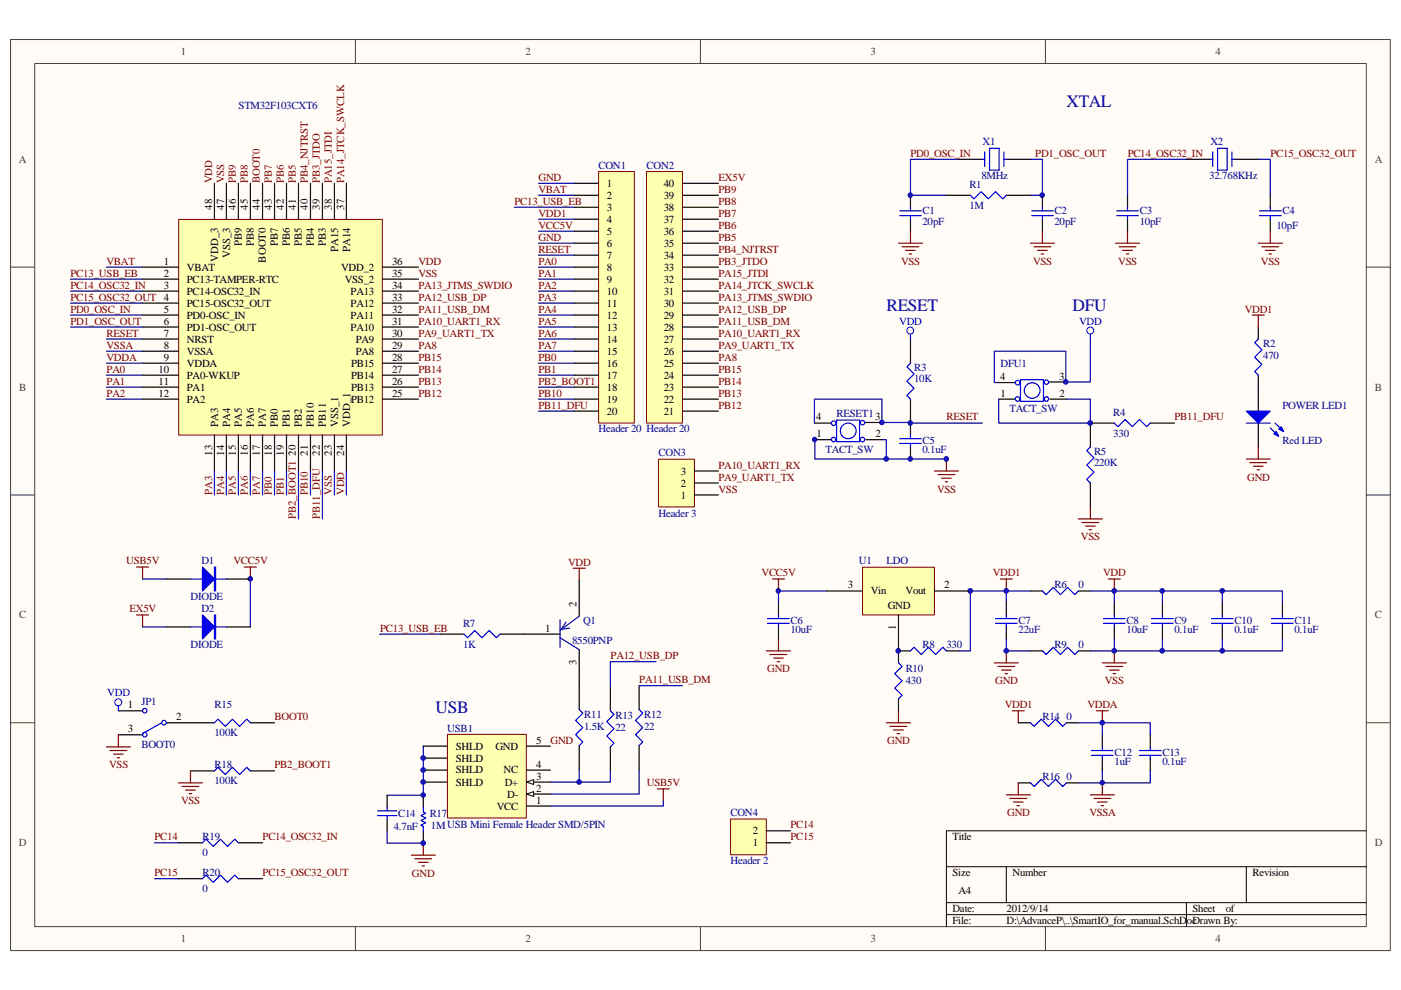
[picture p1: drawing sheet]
<svg xmlns="http://www.w3.org/2000/svg" width="297mm" height="210mm" viewBox="0 0 297 210" stroke-linecap="round" stroke-linejoin="round" font-family="sans-serif">
<path d="M2.3 8.4h292.5v193.1h-292.5z" fill="#fffcf8"/>
<path d="M2.2 8.4h292.6v193.1h-292.6z" fill="none" stroke="#404040" stroke-width=".21"/>
<path d="M7.4 13.5h282.3v183h-282.3z" fill="#fffcf8"/>
<g fill="none" stroke="#404040" stroke-width=".21">
<path d="M7.4 13.5h282.3v183h-282.3zM75.3 8.3v5.1M148.5 8.3v5.1M221.7 8.3v5.1M2.2 56.6h5.1M289.7 56.6h5.1M2.2 104.9h5.1M289.7 104.9h5.1M2.2 153.2h5.1M289.7 153.2h5.1M75.3 196.5v5.1M148.5 196.5v5.1"/>
<path d="M221.7 196.5v5.1"/>
</g>
<path d="M289.7 176.1h-89v20.4M200.7 183.8h89M200.7 191.4h89M200.7 193.9h89M213.4 183.8v7.6M251.5 191.4v5.1M264.2 183.8v7.6" fill="none" stroke="#000" stroke-width=".21"/>
<path d="M37.9 46.6h43.2v45.6h-43.2z" fill="#ffffb0"/>
<path d="M37.9 46.5h43.2v45.7h-43.2z" fill="none" stroke="#800000" stroke-width=".21"/>
<g fill="none" stroke="#000" stroke-width=".25">
<path d="M45.5 38.9v7.6M48 38.9v7.6M50.5 38.9v7.6M53.1 38.9v7.6M55.7 38.9v7.6M58.2 38.9v7.6M60.7 38.9v7.6M63.3 38.9v7.6M65.8 38.9v7.6M68.4 38.9v7.6M70.9 38.9v7.6M73.4 38.9v7.6"/>
<path d="M30.2 56.6h7.6M30.2 59.2h7.6M81.1 56.6h7.6M81.1 59.2h7.6M30.2 61.7h7.6M30.2 64.3h7.6M30.2 66.8h7.6M30.2 69.3h7.6M30.2 71.9h7.6M30.2 74.5h7.6M30.2 77h7.6M30.2 79.5h7.6"/>
<path d="M81.1 61.7h7.6M81.1 64.3h7.6M81.1 66.8h7.6M81.1 69.3h7.6M81.1 71.9h7.6M81.1 74.5h7.6M81.1 77h7.6M81.1 79.5h7.6M30.2 82.1h7.6M30.2 84.6h7.6M45.5 92.2v7.7M48 92.2v7.7"/>
<path d="M50.5 92.2v7.7M53.1 92.2v7.7M55.7 92.2v7.7M58.2 92.2v7.7M60.7 92.2v7.7M63.3 92.2v7.7M65.8 92.2v7.7M68.4 92.2v7.7M70.9 92.2v7.7M73.4 92.2v7.7M81.1 82.1h7.6M81.1 84.6h7.6"/>
</g>
<path d="M94.9 155.7h16.7v17.7h-16.7z" fill="#ffffb0"/>
<path d="M94.9 155.7h16.7v17.7h-16.7z" fill="none" stroke="#800000" stroke-width=".21"/>
<path d="M111.6 170.9h5.1M111.6 168.4h5.1" fill="none" stroke="#000" stroke-width=".25"/>
<path d="M111.6 168.4l1.6-.5v1z" fill="#fffcf8"/>
<path d="M111.6 168.4l1.6-.5v1z" fill="none" stroke="#000" stroke-width=".21"/>
<path d="M111.6 165.8h5.1" fill="none" stroke="#000" stroke-width=".25"/>
<path d="M111.6 165.8l1.6-.5v1z" fill="#fffcf8"/>
<path d="M111.6 165.8l1.6-.5v1z" fill="none" stroke="#000" stroke-width=".21"/>
<g fill="none" stroke="#000" stroke-width=".25">
<path d="M266.8 82.1v5.1M266.8 89.7v5.1M93.3 134.5h5.1M106 134.5h12.7M122.8 123v7.6M122.8 137.8v12.7M89.7 158.2h5.1M111.6 158.2h5.1M122.8 158.1v5.1M129.4 145.6v5.1M129.4 158.4v5M135.5 145.4v5.1"/>
<path d="M135.5 158.1v5.1M82.1 168.6v2.6M82.1 173.7v2.5M89.7 163.3h5.1M89.7 160.7h5.1M89.7 165.8h5.1M89.7 168.6v2.6M89.7 176.2v2.6M111.6 163.3h5.1"/>
</g>
<g fill="none" stroke="#800000" stroke-width=".25">
<path d="M51.8 120.2h2.6M53.1 120.2v2.6M121.5 120.5h2.6M122.8 120.5v2.5M212.1 122.8h2.5M213.4 122.8v2.5M89.7 178.8v2.5M139.4 167.3h2.5M140.6 167.3v2.5M87.2 181.3h5.1M88 182.1h3.5M88.7 182.8h2.1"/>
<path d="M89.5 183.6h.5"/>
</g>
<path d="M98.4 134.5l.7 .7 1.6-1.5 1.5 1.5 1.5-1.5 1.5 1.5 .8-.7M122.8 150.5l.8 .7-1.6 1.5 1.6 1.6-1.6 1.5 1.6 1.5-.8 .8M129.4 150.7l.8 .8-1.6 1.5 1.6 1.5-1.6 1.5 1.6 1.6-.8 .8M135.5 150.5l.8 .7-1.6 1.5 1.6 1.6-1.6 1.5 1.6 1.5-.8 .8M80 171.9h4.2M80 172.9h4.2M82.1 171.2v.7M82.1 172.9v.8M89.7 171.2v1l.6 .2-1.1 .5 1.1 .5-1.1 .5 1.1 .6-1.1 .5 .5 .2v1" fill="none" stroke="#00f" stroke-width=".25"/>
<path d="M93.3 134.5h-12.7M213.4 125.3v2.5M89.7 158.2v10.4h-7.6M135.5 145.4h9.2M139.1 140.3h-9.7v5.3M82.1 176.2v2.6h7.6M116.7 165.8h6.1M122.8 163.2v2.6h6.6v-2.4M135.5 163.2v5.2h-18.8M140.6 169.8v1.1h-23.9" fill="none" stroke="#000080" stroke-width=".25"/>
<path d="M118.7 131.4v5.8M118.7 135.2l4.1 2.6M120 131.9l-1 1.5 1.8-.2M122.8 130.6l-4.1 3.1" fill="none" stroke="#0c0087" stroke-width=".25"/>
<path d="M264.2 87.2h5.1l-2.5 2.5z" fill="#00f"/>
<path d="M264.2 87.2h5.1l-2.5 2.5zM269.3 90.7l1.8 1.8M270.3 89.7l1.9 1.8" fill="none" stroke="#00f" stroke-width=".25"/>
<path d="M270.6 91.5l.5 1-1-.5z" fill="#00f"/>
<path d="M270.6 91.5l.5 1-1-.5z" fill="none" stroke="#00f" stroke-width=".25"/>
<path d="M271.1 91l.5-.5 .6 1z" fill="#00f"/>
<g fill="none" stroke="#00f" stroke-width=".25">
<path d="M266.8 71.9l-.8 .7 1.5 1.6-1.5 1.5 1.5 1.6-1.5 1.5 .8 .7M264.2 89.7h5.1M271.1 91l.5-.5 .6 1zM211.1 131.1h4.5M211.1 132.2h4.5M213.4 130.4v.7M213.4 132.2v.7M221 125.3l.8 .8 1.5-1.6 1.5 1.6 1.6-1.6 1.5 1.6 .7-.8M221 138l.8 .8 1.5-1.6 1.5 1.6 1.6-1.6 1.5 1.6 .7-.8M234 131.1h4.5M234 132.2h4.5M236.3 130.4v.7"/>
<path d="M236.3 132.2v.7M244.1 131.1h4.6M244.1 132.2h4.6M246.5 130.4v.7M246.5 132.2v.7"/>
</g>
<path d="M266.8 69.3v2.6M266.8 79.5v2.6M213.4 127.8v2.6M213.4 132.9v2.6M218.5 125.3h2.5M218.5 138h2.5M228.6 125.3h2.6M228.6 138h2.6M236.3 127.8v2.6M236.3 132.9v2.6M246.5 127.8v2.6M246.5 132.9v2.6" fill="none" stroke="#000" stroke-width=".25"/>
<g fill="none" stroke="#800000" stroke-width=".25">
<path d="M265.5 66.8h2.6M266.8 66.8v2.5M264.2 97.3h5.1M265 98.1h3.6M265.8 98.8h2M266.5 99.6h.5M266.8 94.8v2.5M235 122.8h2.5M236.3 122.8v2.5M236.3 138v2.5M233.7 140.5h5.1M234.5 141.3h3.5"/>
<path d="M235.2 142.1h2.1M236 142.8h.5"/>
</g>
<path d="M231.2 125.3h15.3v2.5M231.2 138h5.1M236.3 135.5v2.5h10.2v-2.5M236.3 125.3v2.5" fill="none" stroke="#000080" stroke-width=".25"/>
<path d="M182.9 120.3h15.2v10.1h-15.2z" fill="#ffffb0"/>
<path d="M182.9 120.3h15.2v10.1h-15.2z" fill="none" stroke="#800000" stroke-width=".21"/>
<path d="M193 71.9v5.1M193 84.6v7.6M193 94.8v2.5M165.1 127.8v2.6M165.1 132.9v2.6M175.2 125.3h7.6M190.5 130.4v10.1M190.5 138h2.5M198.1 125.3h7.6M200.7 138h2.5M190.5 148.2v2.5" fill="none" stroke="#000" stroke-width=".25"/>
<path d="M193 77l-.7 .8 1.5 1.5-1.5 1.5 1.5 1.5-1.5 1.6 .7 .7M193 70.9v1M190.8 93h4.5M190.8 94h4.5M193 92.2v.8M193 94v.8M162.7 131.1h4.6M162.7 132.2h4.6M165.1 130.4v.7M165.1 132.2v.7M193 138l.8-.8 1.5 1.6 1.5-1.6 1.6 1.6 1.5-1.6 .8 .8M190.5 140.5l.8 .8-1.6 1.5 1.6 1.6-1.6 1.5 1.6 1.5-.8 .8" fill="none" stroke="#00f" stroke-width=".25"/>
<g fill="none" stroke="#800000" stroke-width=".25">
<path d="M198.1 99.9h5.1M200.7 97.3v2.6M198.9 100.6h3.5M199.6 101.4h2.1M200.4 102.2h.5M29 130.4h2.5M29 120.2h2.5M30.2 120.2v2.6M30.2 130.4v2.5M162.5 138h5.1M163.2 138.8h3.6M163.8 122.8h2.5"/>
<path d="M164 139.5h2.1M165.1 122.8v2.5M165.1 135.5v2.5M213.4 138v2.5M164.8 140.3h.5M187.9 153.2h5.1M188.7 154h3.6M189.4 154.8h2.1M190.2 155.5h.6M190.5 150.7v2.5M210.8 140.5h5.1M211.6 141.3h3.5"/>
<path d="M212.3 142.1h2.1M213.1 142.8h.5"/>
</g>
<path d="M30.2 132.9h5.1M30.2 122.8h5.1M53.1 122.8v10.1M175.2 125.3h-10.1v2.5M213.4 135.5v2.5h5.1M218.5 125.3h-12.8v12.7h-2.5" fill="none" stroke="#000080" stroke-width=".25"/>
<circle cx="193" cy="70.1" r=".73" fill="none" stroke="#00f" stroke-width=".21"/>
<path d="M177.4 89.1h4.8v4.5h-4.8z" fill-rule="evenodd" fill="#fff"/>
<g fill="none" stroke="#00f" stroke-width=".25">
<path d="M177.4 89.1h4.8v4.5h-4.8z"/>
<circle cx="176.7" cy="93.2" r=".47"/>
<circle cx="176.8" cy="89.7" r=".49"/>
<circle cx="182.9" cy="93.2" r=".48"/>
<circle cx="182.9" cy="89.6" r=".48"/>
</g>
<path d="M172.7 89.7h3.5M172.8 93.2h3.5M183.5 89.6h3.5M183.6 93.2h3.5" fill="none" stroke="#000" stroke-width=".25"/>
<circle cx="179.9" cy="91.4" r="1.67" fill="#fff"/>
<g fill="none" stroke="#00f" stroke-width=".25">
<path d="M231.2 70.9v1M231.2 94.8l-.8 .7 1.5 1.6-1.5 1.5 1.5 1.5-1.5 1.5 .8 .8M236.3 89.7l.7 .8 1.5-1.6 1.6 1.6 1.5-1.6 1.5 1.6 .8-.8"/>
<circle cx="179.9" cy="91.4" r="1.67"/>
</g>
<path d="M172.7 89.7v-5.1h14.3v5l21.3 .1M172.8 93.2v4.1h27.9M187.1 93.2h.8v4.1" fill="none" stroke="#000080" stroke-width=".25"/>
<path d="M236.3 89.7h-5.1v5.1M243.9 89.7h5.1M231.2 102.4v5.1" fill="none" stroke="#000" stroke-width=".25"/>
<circle cx="231.2" cy="70.1" r=".74" fill="none" stroke="#00f" stroke-width=".21"/>
<path d="M228.6 110h5.1M229.4 110.8h3.6M230.2 111.5h2M230.9 112.3h.5M231.2 107.5v2.5" fill="none" stroke="#800000" stroke-width=".25"/>
<path d="M216.4 80.5h4.8v4.6h-4.8z" fill-rule="evenodd" fill="#fff"/>
<g fill="none" stroke="#00f" stroke-width=".25">
<path d="M216.2 81.2a.5 .5 0 0 0-.6-.5 .5 .5 0 0 0-.2 .8 .5 .5 0 0 0 .8-.1v-.2M216.4 80.5h4.8v4.6h-4.8z"/>
<circle cx="215.7" cy="84.6" r=".49"/>
<circle cx="221.9" cy="84.6" r=".47"/>
<circle cx="221.9" cy="81" r=".46"/>
</g>
<path d="M211.7 81.1h3.5M211.7 84.6h3.6M222.5 81h3.5M222.6 84.6h3.5" fill="none" stroke="#000" stroke-width=".25"/>
<circle cx="218.9" cy="82.8" r="1.66" fill="#fff"/>
<g fill="none" stroke="#00f" stroke-width=".25">
<path d="M40.4 122.8h7.6M45.5 120.2h.2v5.1h-.2zM45.6 120.2v5.1"/>
<circle cx="218.9" cy="82.8" r="1.66"/>
</g>
<g fill="none" stroke="#000080" stroke-width=".25">
<path d="M114.2 38.9h7.6M14.9 59.2h15.3M22.6 56.6h7.6M109 43.9h12.8M114.2 56.6h7.6M114.2 59.2h7.6M114.2 41.4h7.6M114.2 46.5h7.6M114.2 49h7.6M114.2 51.6h7.6M114.2 54.1h7.6M14.9 61.7h15.3"/>
<path d="M14.9 64.3h15.3M14.9 66.8h15.3M14.9 69.3h15.3M22.6 71.9h7.6M22.6 74.5h7.6M22.6 77h7.6M22.6 79.5h7.6M114.2 61.7h7.6M114.2 64.3h7.6M114.2 66.8h7.6M114.2 69.3h7.6M114.2 71.9h7.6"/>
<path d="M114.2 74.5h7.6M114.2 77h7.6M114.2 79.5h7.6M231.2 71.9v9.1h-5.2v-6.5h-15.2v6.6h.9M22.6 82.1h7.6M22.6 84.6h7.6M45.5 99.9v5M48 99.9v5M50.5 99.9v5M53.1 99.9v5M55.7 99.9v5M58.2 99.9v5"/>
<path d="M60.7 99.9v5M63.3 99.9v10.1M65.8 99.9v5M68.4 99.9v10.1M70.9 99.9v5M73.4 99.9v5M114.2 82.1h7.6M114.2 84.6h7.6M114.2 87.2h7.6M211.7 84.6v5.1h19.5v-5.1h-5.1"/>
</g>
<path d="M35.3 122.8h5.1M48 122.8h5.1" fill="none" stroke="#000" stroke-width=".25"/>
<path d="M42.9 120.2l2.6 2.6-2.6 2.5z" fill="#00f"/>
<path d="M40.4 132.9h7.6M42.9 120.2l2.6 2.6-2.6 2.5zM45.5 130.4h.2v5.1h-.2zM45.6 130.4v5.1" fill="none" stroke="#00f" stroke-width=".25"/>
<path d="M35.3 132.9h5.1M48 132.9h5.1" fill="none" stroke="#000" stroke-width=".25"/>
<path d="M42.9 130.4l2.6 2.5-2.6 2.6z" fill="#00f"/>
<g fill="none" stroke="#00f" stroke-width=".25">
<path d="M42.9 130.4l2.6 2.5-2.6 2.6zM25.1 149.7v1M34.3 153.2l-4.1 2.3M45.5 153.2l.7-.7 1.5 1.5 1.6-1.5 1.5 1.5 1.5-1.5 .8 .7M45.5 163.4l.7-.7 1.5 1.5 1.6-1.5 1.5 1.5 1.5-1.5 .8 .7"/>
<circle cx="30.7" cy="150.7" r=".48"/>
<circle cx="30.7" cy="155.8" r=".47"/>
<circle cx="34.8" cy="153.2" r=".49"/>
</g>
<path d="M25.1 155.8h5.1M25.1 150.7h5.1M35.3 153.2h10.2M53.1 153.2h5.1M40.4 163.4h5.1M53.1 163.4h5.1" fill="none" stroke="#000" stroke-width=".25"/>
<circle cx="25.1" cy="148.9" r=".74" fill="none" stroke="#00f" stroke-width=".21"/>
<path d="M22.6 158.4h5M23.3 159.1h3.6M24.1 159.9h2M25.1 155.8v2.6M24.8 160.7h.6M37.8 166h5.1M38.6 166.8h3.6M39.4 167.5h2M40.1 168.3h.5M40.4 163.4v2.6" fill="none" stroke="#800000" stroke-width=".25"/>
<path d="M127 36.4h7.5v53.3h-7.5z" fill="#ffffb0"/>
<path d="M126.9 36.4h7.6v53.3h-7.6z" fill="none" stroke="#800000" stroke-width=".21"/>
<g fill="none" stroke="#000" stroke-width=".25">
<path d="M121.8 38.9h5.1M203.2 33.8h5.1M213.4 33.8h5.1M251.5 33.8h5.1M261.7 33.8h5.1M121.8 41.4h5.1M121.8 43.9h5.1M121.8 46.5h5.1M121.8 49h5.1M121.8 51.6h5.1M121.8 54.1h5.1M121.8 56.6h5.1"/>
<path d="M121.8 59.2h5.1M193 41.4v2.5M193 46.5v2.5M200.7 41.4h5M213.4 41.4h5.1M221 41.4v2.5M221 46.5v2.5M239.1 41.4v2.5M239.1 46.5v2.5M269.3 41.4v2.5M269.3 46.5v2.5M121.8 61.7h5.1"/>
<path d="M121.8 64.3h5.1M121.8 66.8h5.1M121.8 69.3h5.1M121.8 71.9h5.1M121.8 74.5h5.1M121.8 77h5.1M121.8 79.5h5.1M121.8 82.1h5.1M121.8 84.6h5.1M121.8 87.2h5.1M259.2 127.8v2.6M259.2 132.9v2.6"/>
<path d="M271.9 127.8v2.6M271.9 132.9v2.6M215.9 153.2h2.6M226.1 153.2h2.5M233.7 155.8v2.6M243.9 155.8v2.6M37.8 178.7h5.1M50.5 178.7h5.2M215.9 166h2.6M226.1 166h2.5M233.7 160.9v2.5M243.9 160.9v2.5"/>
<path d="M37.8 186.3h5.1M50.5 186.3h5.2"/>
</g>
<g fill="none" stroke="#00f" stroke-width=".25">
<path d="M208.3 33.8h.5M208.8 32.2v3.1M209.8 31.5h2v4.6h-2zM212.8 32.2v3.1M212.8 33.8h.6M256.6 33.8h.5M257.1 32.2v3.1M258.1 31.5h2.1v4.6h-2.1zM261.2 33.8h.5M261.2 32.2v3.1M190.8 45.7h4.5M190.8 44.7h4.5"/>
<path d="M193 43.9v.8M193 45.7v.8M205.7 41.4l.8 .8 1.5-1.6 1.5 1.6 1.6-1.6 1.5 1.6 .8-.8M218.7 45.7h4.6M218.7 44.7h4.6M221 43.9v.8M221 45.7v.8M236.8 45.7h4.5M236.8 44.7h4.5M239.1 43.9v.8M239.1 45.7v.8M267 45.7h4.6"/>
<path d="M267 44.7h4.6M269.3 43.9v.8M269.3 45.7v.8M256.9 131.1h4.5M256.9 132.2h4.5M259.2 130.4v.7M259.2 132.2v.7M269.6 131.1h4.6M269.6 132.2h4.6M271.9 130.4v.7M271.9 132.2v.7M218.5 153.2l.7 .8 1.6-1.5 1.5 1.5 1.5-1.5 1.5 1.5 .8-.8"/>
<path d="M231.4 159.1h4.6M233.7 158.4v.7M241.6 159.1h4.6M243.9 158.4v.7M42.9 178.7l.8-.8 1.5 1.6 1.5-1.6 1.6 1.6 1.5-1.6 .7 .8M218.5 166l.7 .8 1.6-1.6 1.5 1.6 1.5-1.6 1.5 1.6 .8-.8M231.4 160.1h4.6M233.7 160.1v.8M241.6 160.1h4.6M243.9 160.1v.8M42.9 186.3l.8-.8 1.5 1.6 1.5-1.6 1.6 1.6 1.5-1.6 .7 .8"/>
</g>
<g fill="none" stroke="#800000" stroke-width=".25">
<path d="M190.5 51.6h5.1M191.3 52.3h3.5M192 53.1h2.1M192.8 53.8h.5M193 49v2.6M218.5 51.6h5.1M219.2 52.3h3.6M220 53.1h2M220.8 53.8h.5M221 49v2.6M236.5 51.6h5.1M237.3 52.3h3.5"/>
<path d="M238 53.1h2.1M238.8 53.8h.5M239.1 49v2.6M266.8 51.6h5.1M267.5 52.3h3.6M268.3 53.1h2M269.1 53.8h.5M269.3 49v2.6M214.6 150.7h2.6M215.9 150.7v2.5M232.4 150.7h2.6M233.7 150.7v2.5"/>
<path d="M213.4 168.5h5.1M214.1 169.3h3.6M214.9 170.1h2M215.6 170.8h.6M215.9 166v2.5M231.2 168.5h5.1M231.9 169.3h3.6M232.7 170.1h2M233.5 170.8h.5M233.7 166v2.5"/>
</g>
<g fill="none" stroke="#000080" stroke-width=".25">
<path d="M203.2 33.8h-10.2v7.6h7.7M218.5 33.8h2.5v7.6h-2.5M251.5 33.8h-12.4v7.6M266.8 33.8h2.5v7.6M246.5 125.3h25.4v2.5M259.2 135.5v2.5h-12.7M259.2 125.3v2.5M271.9 135.5v2.5h-12.7M228.6 153.2h15.3v2.6M233.7 153.2v2.6M32.8 178.7h5M228.6 166h5.1"/>
<path d="M233.7 163.4v2.6h10.2v-2.6M32.8 186.3h5"/>
</g>
<path d="M139.7 97.4h7.5v10.1h-7.5z" fill="#ffffb0"/>
<path d="M139.6 97.4h7.6v10.1h-7.6z" fill="none" stroke="#800000" stroke-width=".21"/>
<path d="M147.2 99.9h5.1M147.2 104.9h5.1M147.2 102.4h5.1" fill="none" stroke="#000" stroke-width=".25"/>
<path d="M137.1 36.4h7.6v53.3h-7.6z" fill="#ffffb0"/>
<path d="M137.1 36.4h7.6v53.3h-7.6z" fill="none" stroke="#800000" stroke-width=".21"/>
<g fill="none" stroke="#000" stroke-width=".25">
<path d="M144.7 38.9h7.6M144.7 41.4h7.6M144.7 43.9h7.6M144.7 46.5h7.6M144.7 49h7.6M144.7 51.6h7.6M144.7 54.1h7.6M144.7 56.6h7.6M144.7 59.2h7.6M144.7 61.7h7.6M144.7 64.3h7.6M144.7 66.8h7.6"/>
<path d="M144.7 69.3h7.6M144.7 71.9h7.6M144.7 74.5h7.6M144.7 77h7.6M144.7 79.5h7.6M144.7 82.1h7.6M144.7 84.6h7.6M144.7 87.2h7.6"/>
</g>
<path d="M154.9 173.7h7.6v7.5h-7.6z" fill="#ffffb0"/>
<path d="M154.9 173.7h7.6v7.5h-7.6z" fill="none" stroke="#800000" stroke-width=".21"/>
<path d="M162.5 178.7h5.1M162.5 176.1h5.1" fill="none" stroke="#000" stroke-width=".25"/>
<circle cx="53.1" cy="122.7" r=".48" fill="#000080"/>
<circle cx="53.1" cy="122.7" r=".48" fill="none" stroke="#000080" stroke-width=".21"/>
<circle cx="89.7" cy="178.7" r=".49" fill="#000080"/>
<circle cx="89.7" cy="178.7" r=".49" fill="none" stroke="#000080" stroke-width=".21"/>
<circle cx="89.7" cy="168.6" r=".48" fill="#000080"/>
<circle cx="89.7" cy="168.6" r=".48" fill="none" stroke="#000080" stroke-width=".21"/>
<circle cx="89.7" cy="165.8" r=".49" fill="#000080"/>
<circle cx="89.7" cy="165.8" r=".49" fill="none" stroke="#000080" stroke-width=".21"/>
<circle cx="89.7" cy="163.3" r=".49" fill="#000080"/>
<circle cx="89.7" cy="163.3" r=".49" fill="none" stroke="#000080" stroke-width=".21"/>
<circle cx="89.7" cy="160.7" r=".49" fill="#000080"/>
<circle cx="89.7" cy="160.7" r=".49" fill="none" stroke="#000080" stroke-width=".21"/>
<circle cx="122.8" cy="165.8" r=".49" fill="#000080"/>
<circle cx="122.8" cy="165.8" r=".49" fill="none" stroke="#000080" stroke-width=".21"/>
<circle cx="165" cy="125.3" r=".47" fill="#000080"/>
<circle cx="165" cy="125.3" r=".47" fill="none" stroke="#000080" stroke-width=".21"/>
<circle cx="172.7" cy="93.2" r=".47" fill="#000080"/>
<circle cx="172.7" cy="93.2" r=".47" fill="none" stroke="#000080" stroke-width=".21"/>
<circle cx="187" cy="89.6" r=".48" fill="#000080"/>
<circle cx="187" cy="89.6" r=".48" fill="none" stroke="#000080" stroke-width=".21"/>
<circle cx="187.9" cy="97.3" r=".49" fill="#000080"/>
<circle cx="187.9" cy="97.3" r=".49" fill="none" stroke="#000080" stroke-width=".21"/>
<circle cx="190.4" cy="138" r=".48" fill="#000080"/>
<circle cx="190.4" cy="138" r=".48" fill="none" stroke="#000080" stroke-width=".21"/>
<circle cx="193" cy="97.3" r=".48" fill="#000080"/>
<circle cx="193" cy="97.3" r=".48" fill="none" stroke="#000080" stroke-width=".21"/>
<circle cx="193" cy="89.7" r=".48" fill="#000080"/>
<circle cx="193" cy="89.7" r=".48" fill="none" stroke="#000080" stroke-width=".21"/>
<circle cx="193" cy="41.4" r=".47" fill="#000080"/>
<circle cx="193" cy="41.4" r=".47" fill="none" stroke="#000080" stroke-width=".21"/>
<circle cx="200.6" cy="97.3" r=".49" fill="#000080"/>
<circle cx="200.6" cy="97.3" r=".49" fill="none" stroke="#000080" stroke-width=".21"/>
<circle cx="205.7" cy="125.3" r=".49" fill="#000080"/>
<circle cx="205.7" cy="125.3" r=".49" fill="none" stroke="#000080" stroke-width=".21"/>
<circle cx="213.3" cy="138" r=".49" fill="#000080"/>
<circle cx="213.3" cy="138" r=".49" fill="none" stroke="#000080" stroke-width=".21"/>
<circle cx="213.3" cy="125.3" r=".48" fill="#000080"/>
<circle cx="213.3" cy="125.3" r=".48" fill="none" stroke="#000080" stroke-width=".21"/>
<circle cx="221" cy="41.4" r=".48" fill="#000080"/>
<circle cx="221" cy="41.4" r=".48" fill="none" stroke="#000080" stroke-width=".21"/>
<circle cx="226" cy="81" r=".48" fill="#000080"/>
<circle cx="226" cy="81" r=".48" fill="none" stroke="#000080" stroke-width=".21"/>
<circle cx="231.2" cy="89.7" r=".49" fill="#000080"/>
<circle cx="231.2" cy="89.7" r=".49" fill="none" stroke="#000080" stroke-width=".21"/>
<circle cx="233.7" cy="165.9" r=".48" fill="#000080"/>
<circle cx="233.7" cy="165.9" r=".48" fill="none" stroke="#000080" stroke-width=".21"/>
<circle cx="233.7" cy="153.2" r=".49" fill="#000080"/>
<circle cx="233.7" cy="153.2" r=".49" fill="none" stroke="#000080" stroke-width=".21"/>
<circle cx="236.2" cy="138" r=".49" fill="#000080"/>
<circle cx="236.2" cy="138" r=".49" fill="none" stroke="#000080" stroke-width=".21"/>
<circle cx="236.2" cy="125.3" r=".49" fill="#000080"/>
<circle cx="236.2" cy="125.3" r=".49" fill="none" stroke="#000080" stroke-width=".21"/>
<circle cx="246.4" cy="138" r=".49" fill="#000080"/>
<circle cx="246.4" cy="138" r=".49" fill="none" stroke="#000080" stroke-width=".21"/>
<circle cx="246.4" cy="125.3" r=".48" fill="#000080"/>
<circle cx="246.4" cy="125.3" r=".48" fill="none" stroke="#000080" stroke-width=".21"/>
<circle cx="259.1" cy="138" r=".49" fill="#000080"/>
<circle cx="259.1" cy="138" r=".49" fill="none" stroke="#000080" stroke-width=".21"/>
<circle cx="259.1" cy="125.3" r=".49" fill="#000080"/>
<circle cx="259.1" cy="125.3" r=".49" fill="none" stroke="#000080" stroke-width=".21"/>
<g font-size="3.7" fill="#000080">
<text x="226.1" y="22.8">XTAL</text>
<text x="188" y="66">RESET</text>
<text x="227.4" y="66">DFU</text>
<text x="92.4" y="151.3">USB</text>
</g>
<g font-size="2.3" fill="#404040">
<text x="38.3" y="11.6">1</text>
<text x="111.4" y="11.6">2</text>
<text x="184.6" y="11.6">3</text>
<text x="257.7" y="11.6">4</text>
<text x="4" y="34.5">A</text>
<text x="291.5" y="34.5">A</text>
<text x="4.1" y="82.8">B</text>
<text x="291.5" y="82.8">B</text>
<text x="4.1" y="131.1">C</text>
<text x="291.5" y="131.1">C</text>
<text x="4" y="179.4">D</text>
<text x="291.5" y="179.4">D</text>
<text x="38.3" y="199.8">1</text>
<text x="111.4" y="199.8">2</text>
<text x="184.6" y="199.8">3</text>
<text x="257.7" y="199.8">4</text>
</g>
<g font-size="2.3" fill="#000080">
<text x="50.6" y="23.1">STM32F103CXT6</text>
<text x="126.9" y="35.8">CON1</text>
<text x="137.1" y="35.8">CON2</text>
<text x="208.3" y="30.7">X1</text>
<text x="256.6" y="30.7">X2</text>
<text x="205.5" y="39.8">R1</text>
<text x="208.1" y="38.1">8MHz</text>
<text x="256.4" y="38.1">32.768KHz</text>
<text x="195.6" y="45.4">C1</text>
<text x="195.6" y="47.7">20pF</text>
<text x="205.5" y="44.4">1M</text>
<text x="223.6" y="45.4">C2</text>
<text x="223.6" y="47.7">20pF</text>
<text x="241.6" y="45.4">C3</text>
<text x="241.6" y="47.7">10pF</text>
<text x="271.9" y="45.4">C4</text>
<text x="270.6" y="48.5">10pF</text>
<text x="212.1" y="77.7">DFU1</text>
<text x="267.8" y="73.7">R2</text>
<text x="267.8" y="76.2">470</text>
<text x="193.8" y="78.7">R3</text>
<text x="193.8" y="81">10K</text>
<text x="177.3" y="88.3">RESET1</text>
<text x="214" y="87.4">TACT_SW</text>
<text x="236" y="88.1">R4</text>
<text x="271.9" y="86.6">POWER LED1</text>
<text x="126.9" y="91.7">Header 20 Header 20</text>
<text x="175" y="96">TACT_SW</text>
<text x="195.6" y="94.2">C5</text>
<text x="236" y="92.7">330</text>
<text x="271.9" y="94.2">Red LED</text>
<text x="139.6" y="96.8">CON3</text>
<text x="195.6" y="96">0.1uF</text>
<text x="232" y="96.5">R5</text>
<text x="232" y="98.8">220K</text>
<text x="139.6" y="109.5">Header 3</text>
<text x="42.7" y="119.7">D1</text>
<text x="182.1" y="119.7">U1</text>
<text x="188" y="119.7">LDO</text>
<text x="223.6" y="124.8">R6</text>
<text x="228.6" y="124.8">0</text>
<text x="40.4" y="127.3">DIODE</text>
<text x="42.7" y="129.8">D2</text>
<text x="40.4" y="137.5">DIODE</text>
<text x="98.2" y="132.9">R7</text>
<text x="98.2" y="137.5">1K</text>
<text x="121.3" y="136.4">8550PNP</text>
<text x="123.6" y="132.4">Q1</text>
<text x="167.6" y="132.4">C6</text>
<text x="167.6" y="134.2">10uF</text>
<text x="195.6" y="137.5">R8</text>
<text x="200.7" y="137.5">330</text>
<text x="215.9" y="132.4">C7</text>
<text x="215.9" y="134.2">22uF</text>
<text x="223.6" y="137.5">R9</text>
<text x="228.6" y="137.5">0</text>
<text x="238.8" y="132.4">C8</text>
<text x="238.8" y="134.2">10uF</text>
<text x="249" y="132.4">C9</text>
<text x="249" y="134.2">0.1uF</text>
<text x="261.7" y="132.4">C10</text>
<text x="261.7" y="134.2">0.1uF</text>
<text x="274.4" y="132.4">C11</text>
<text x="274.4" y="134.2">0.1uF</text>
<text x="192" y="142.6">R10</text>
<text x="30" y="149.4">JP1</text>
<text x="192" y="145.1">430</text>
<text x="45.5" y="150.2">R15</text>
<text x="94.8" y="155.1">USB1</text>
<text x="123.9" y="152.2">R11</text>
<text x="123.9" y="154.8">1.5K</text>
<text x="130.5" y="152.5">R13</text>
<text x="130.5" y="155">22</text>
<text x="136.6" y="152.2">R12</text>
<text x="136.6" y="154.8">22</text>
<text x="221" y="152.7">R14 0</text>
<text x="30" y="158.6">BOOT0</text>
<text x="45.5" y="156">100K</text>
<text x="236.3" y="160.4">C12</text>
<text x="246.5" y="160.4">C13</text>
<text x="45.5" y="162.9">R18</text>
<text x="45.5" y="166.2">100K</text>
<text x="221" y="165.4">R16 0</text>
<text x="236.3" y="162.1">1uF</text>
<text x="246.5" y="162.1">0.1uF</text>
<text x="84.4" y="173.1">C14</text>
<text x="91.1" y="173.1">R17</text>
<text x="154.9" y="173.1">CON4</text>
<text x="43" y="178.1">R19</text>
<text x="83.5" y="175.9">4.7nF</text>
<text x="91.4" y="175.7">1MUSB Mini Female Header SMD/5PIN</text>
<text x="43" y="181.5">0</text>
<text x="43" y="185.8">R20</text>
<text x="154.9" y="183.3">Header 2</text>
<text x="43" y="189.1">0</text>
</g>
<g font-size="2.3" fill="#800000">
<text x="193" y="33.2">PD0_OSC_IN</text>
<text x="219.5" y="33.2">PD1_OSC_OUT</text>
<text x="239.1" y="33.2">PC14_OSC32_IN</text>
<text x="269.4" y="33.2">PC15_OSC32_OUT</text>
<text x="45" y="38.9" transform="rotate(-90 45 38.9)">VDD</text>
<text x="47.5" y="38.9" transform="rotate(-90 47.5 38.9)">VSS</text>
<text x="50" y="38.9" transform="rotate(-90 50 38.9)">PB9</text>
<text x="52.6" y="38.9" transform="rotate(-90 52.6 38.9)">PB8</text>
<text x="55.1" y="38.9" transform="rotate(-90 55.1 38.9)">BOOT0</text>
<text x="57.7" y="38.9" transform="rotate(-90 57.7 38.9)">PB7</text>
<text x="60.2" y="38.9" transform="rotate(-90 60.2 38.9)">PB6</text>
<text x="62.7" y="38.9" transform="rotate(-90 62.7 38.9)">PB5</text>
<text x="65.3" y="38.9" transform="rotate(-90 65.3 38.9)">PB4_NJTRST</text>
<text x="67.8" y="38.9" transform="rotate(-90 67.8 38.9)">PB3_JTDO</text>
<text x="70.4" y="38.9" transform="rotate(-90 70.4 38.9)">PA15_JTDI</text>
<text x="72.9" y="38.9" transform="rotate(-90 72.9 38.9)">PA14_JTCK_SWCLK</text>
<text x="114.2" y="40.9">VBAT</text>
<text x="114.2" y="38.3">GND</text>
<text x="152.4" y="38.3">EX5V</text>
<text x="152.4" y="40.9">PB9</text>
<text x="109.1" y="43.4">PC13_USB_EB</text>
<text x="114.2" y="45.9">VDD1</text>
<text x="152.4" y="43.4">PB8</text>
<text x="152.4" y="45.9">PB7</text>
<text x="114.2" y="53.6">RESET</text>
<text x="114.2" y="51">GND</text>
<text x="114.2" y="48.5">VCC5V</text>
<text x="152.4" y="51">PB5</text>
<text x="152.4" y="53.6">PB4_NJTRST</text>
<text x="152.4" y="48.5">PB6</text>
<text x="15" y="58.7">PC13_USB_EB</text>
<text x="22.6" y="56.1">VBAT</text>
<text x="88.7" y="56.1">VDD</text>
<text x="88.7" y="58.7">VSS</text>
<text x="114.2" y="56.1">PA0</text>
<text x="114.2" y="58.7">PA1</text>
<text x="152.4" y="56.1">PB3_JTDO</text>
<text x="152.4" y="58.7">PA15_JTDI</text>
<text x="191" y="56.1">VSS</text>
<text x="219" y="56.1">VSS</text>
<text x="237.1" y="56.1">VSS</text>
<text x="267.3" y="56.1">VSS</text>
<text x="15" y="61.2">PC14_OSC32_IN</text>
<text x="15" y="63.8">PC15_OSC32_OUT 4</text>
<text x="88.7" y="63.8">PA12_USB_DP</text>
<text x="88.7" y="61.2">PA13_JTMS_SWDIO</text>
<text x="114.2" y="61.2">PA2</text>
<text x="114.2" y="63.8">PA3</text>
<text x="152.4" y="61.2">PA14_JTCK_SWCLK</text>
<text x="152.4" y="63.8">PA13_JTMS_SWDIO</text>
<text x="15" y="66.3">PD0_OSC_IN</text>
<text x="15" y="68.8">PD1_OSC_OUT</text>
<text x="22.6" y="71.4">RESET</text>
<text x="88.7" y="66.3">PA11_USB_DM</text>
<text x="88.7" y="68.8">PA10_UART1_RX</text>
<text x="88.7" y="71.4">PA9_UART1_TX</text>
<text x="114.2" y="66.3">PA4</text>
<text x="114.2" y="68.8">PA5</text>
<text x="114.2" y="71.4">PA6</text>
<text x="152.4" y="71.4">PA10_UART1_RX</text>
<text x="152.4" y="66.3">PA12_USB_DP</text>
<text x="152.4" y="68.8">PA11_USB_DM</text>
<text x="263.9" y="66.3">VDD1</text>
<text x="22.6" y="73.9">VSSA</text>
<text x="22.6" y="76.5">VDDA</text>
<text x="88.7" y="73.9">PA8</text>
<text x="88.7" y="76.5">PB15</text>
<text x="114.2" y="73.9">PA7</text>
<text x="114.2" y="76.5">PB0</text>
<text x="152.4" y="73.9">PA9_UART1_TX</text>
<text x="152.4" y="76.5">PA8</text>
<text x="22.6" y="79">PA0</text>
<text x="22.6" y="81.5">PA1</text>
<text x="88.7" y="79">PB14</text>
<text x="88.7" y="81.5">PB13</text>
<text x="114.2" y="79">PB1</text>
<text x="114.2" y="81.5">PB2_BOOT1</text>
<text x="152.4" y="79">PB15</text>
<text x="152.4" y="81.5">PB14</text>
<text x="22.6" y="84.1">PA2</text>
<text x="88.7" y="84.1">PB12</text>
<text x="114.2" y="84.1">PB10</text>
<text x="114.2" y="86.6">PB11_DFU</text>
<text x="152.4" y="84.1">PB13</text>
<text x="152.4" y="86.6">PB12</text>
<text x="200.7" y="89.2">RESET</text>
<text x="249" y="89.2">PB11_DFU</text>
<text x="152.4" y="99.4">PA10_UART1_RX</text>
<text x="152.4" y="101.9">PA9_UART1_TX</text>
<text x="264.4" y="101.9">GND</text>
<text x="45" y="105" transform="rotate(-90 45 105)">PA3</text>
<text x="47.5" y="105" transform="rotate(-90 47.5 105)">PA4</text>
<text x="50" y="105" transform="rotate(-90 50 105)">PA5</text>
<text x="52.6" y="105" transform="rotate(-90 52.6 105)">PA6</text>
<text x="55.1" y="105" transform="rotate(-90 55.1 105)">PA7</text>
<text x="57.7" y="105" transform="rotate(-90 57.7 105)">PB0</text>
<text x="60.2" y="105" transform="rotate(-90 60.2 105)">PB1</text>
<text x="65.3" y="105" transform="rotate(-90 65.3 105)">PB10</text>
<text x="70.4" y="105" transform="rotate(-90 70.4 105)">VSS</text>
<text x="72.9" y="105" transform="rotate(-90 72.9 105)">VDD</text>
<text x="152.4" y="104.4">VSS</text>
<text x="198.7" y="104.4">VSS</text>
<text x="62.7" y="110.1" transform="rotate(-90 62.7 110.1)">PB2_BOOT1</text>
<text x="67.8" y="110.1" transform="rotate(-90 67.8 110.1)">PB11_DFU</text>
<text x="26.8" y="119.7">USB5V</text>
<text x="49.5" y="119.7">VCC5V</text>
<text x="120.4" y="119.9">VDD</text>
<text x="229.2" y="114.6">VSS</text>
<text x="161.5" y="122.2">VCC5V</text>
<text x="210.5" y="122.2">VDD1</text>
<text x="233.9" y="122.2">VDD</text>
<text x="27.4" y="129.8">EX5V</text>
<text x="80.6" y="133.9">PC13_USB_EB</text>
<text x="129.5" y="139.8">PA12_USB_DP</text>
<text x="162.6" y="142.6">GND</text>
<text x="135.5" y="144.9">PA11_USB_DM</text>
<text x="211" y="145.1">GND</text>
<text x="234.3" y="145.1">VSS</text>
<text x="58.2" y="152.7">BOOT0</text>
<text x="213" y="150.2">VDD1</text>
<text x="230.5" y="150.2">VDDA</text>
<text x="116.7" y="157.6">GND</text>
<text x="188.1" y="157.8">GND</text>
<text x="23.1" y="162.9">VSS</text>
<text x="58.2" y="162.9">PB2_BOOT1</text>
<text x="137.2" y="166.7">USB5V</text>
<text x="38.4" y="170.5">VSS</text>
<text x="213.5" y="173.1">GND</text>
<text x="231" y="173.1">VSSA</text>
<text x="32.8" y="178.1">PC14</text>
<text x="55.7" y="178.1">PC14_OSC32_IN</text>
<text x="167.6" y="178.1">PC15</text>
<text x="167.6" y="175.6">PC14</text>
<text x="32.8" y="185.8">PC15</text>
<text x="55.7" y="185.8">PC15_OSC32_OUT</text>
<text x="87.3" y="185.8">GND</text>
</g>
<g font-size="2.3">
<text x="128.7" y="39.6">1</text>
<text x="140.7" y="39.6">40</text>
<text x="45" y="44.4" transform="rotate(-90 45 44.4)">48</text>
<text x="47.5" y="44.4" transform="rotate(-90 47.5 44.4)">47</text>
<text x="50" y="44.4" transform="rotate(-90 50 44.4)">46</text>
<text x="52.6" y="44.4" transform="rotate(-90 52.6 44.4)">45</text>
<text x="55.1" y="44.4" transform="rotate(-90 55.1 44.4)">44</text>
<text x="57.7" y="44.4" transform="rotate(-90 57.7 44.4)">43</text>
<text x="60.2" y="44.4" transform="rotate(-90 60.2 44.4)">42</text>
<text x="62.7" y="44.4" transform="rotate(-90 62.7 44.4)">41</text>
<text x="65.3" y="44.4" transform="rotate(-90 65.3 44.4)">40</text>
<text x="67.8" y="44.4" transform="rotate(-90 67.8 44.4)">39</text>
<text x="70.4" y="44.4" transform="rotate(-90 70.4 44.4)">38</text>
<text x="72.9" y="44.4" transform="rotate(-90 72.9 44.4)">37</text>
<text x="128.7" y="42.1">2</text>
<text x="128.7" y="44.7">3</text>
<text x="128.7" y="47.2">4</text>
<text x="140.7" y="42.1">39</text>
<text x="140.7" y="44.7">38</text>
<text x="140.7" y="47.2">37</text>
<text x="51.3" y="52.2" transform="rotate(-90 51.3 52.2)">PB9</text>
<text x="53.8" y="52.2" transform="rotate(-90 53.8 52.2)">PB8</text>
<text x="58.9" y="52.2" transform="rotate(-90 58.9 52.2)">PB7</text>
<text x="61.5" y="52.2" transform="rotate(-90 61.5 52.2)">PB6</text>
<text x="64" y="52.2" transform="rotate(-90 64 52.2)">PB5</text>
<text x="66.5" y="52.2" transform="rotate(-90 66.5 52.2)">PB4</text>
<text x="69.1" y="52.2" transform="rotate(-90 69.1 52.2)">PB3</text>
<text x="71.7" y="53.5" transform="rotate(-90 71.7 53.5)">PA15</text>
<text x="74.2" y="53.5" transform="rotate(-90 74.2 53.5)">PA14</text>
<text x="128.7" y="49.7">5</text>
<text x="128.7" y="52.3">6</text>
<text x="140.7" y="49.7">36</text>
<text x="140.7" y="52.3">35</text>
<text x="34.7" y="56.1">1</text>
<text x="34.7" y="58.7">2</text>
<text x="39.6" y="57.4">VBAT</text>
<text x="39.6" y="59.9">PC13-TAMPER-RTC</text>
<text x="46.2" y="55.5" transform="rotate(-90 46.2 55.5)">VDD_3</text>
<text x="48.8" y="54.8" transform="rotate(-90 48.8 54.8)">VSS_3</text>
<text x="56.4" y="55.7" transform="rotate(-90 56.4 55.7)">BOOT0</text>
<text x="72.3" y="57.4">VDD_2</text>
<text x="73.1" y="59.9">VSS_2</text>
<text x="83.1" y="58.7">35</text>
<text x="83.1" y="56.1">36</text>
<text x="128.7" y="54.8">7</text>
<text x="128.7" y="57.4">8</text>
<text x="128.7" y="59.9">9</text>
<text x="140.7" y="54.8">34</text>
<text x="140.7" y="57.4">33</text>
<text x="140.7" y="59.9">32</text>
<text x="34.7" y="61.2">3</text>
<text x="39.6" y="62.5">PC14-OSC32_IN</text>
<text x="39.6" y="65">PC15-OSC32_OUT</text>
<text x="74.3" y="65">PA12</text>
<text x="74.3" y="62.5">PA13</text>
<text x="83.1" y="63.8">33</text>
<text x="83.1" y="61.2">34</text>
<text x="128.7" y="62.5">10</text>
<text x="128.7" y="65">11</text>
<text x="140.7" y="62.5">31</text>
<text x="140.7" y="65">30</text>
<text x="34.7" y="66.3">5</text>
<text x="34.7" y="68.8">6</text>
<text x="34.7" y="71.4">7</text>
<text x="39.6" y="67.6">PD0-OSC_IN</text>
<text x="39.6" y="70.1">PD1-OSC_OUT</text>
<text x="74.3" y="70.1">PA10</text>
<text x="74.3" y="67.6">PA11</text>
<text x="83.1" y="71.4">30</text>
<text x="83.1" y="68.8">31</text>
<text x="83.1" y="66.3">32</text>
<text x="128.7" y="67.6">12</text>
<text x="128.7" y="70.1">13</text>
<text x="140.7" y="67.6">29</text>
<text x="140.7" y="70.1">28</text>
<text x="34.7" y="73.9">8</text>
<text x="34.7" y="76.5">9</text>
<text x="39.6" y="72.6">NRST</text>
<text x="39.6" y="75.2">VSSA</text>
<text x="39.6" y="77.7">VDDA</text>
<text x="74.4" y="77.7">PB15</text>
<text x="75.4" y="75.2">PA8</text>
<text x="75.4" y="72.6">PA9</text>
<text x="83.1" y="76.5">28</text>
<text x="83.1" y="73.9">29</text>
<text x="128.7" y="72.6">14</text>
<text x="128.7" y="75.2">15</text>
<text x="128.7" y="77.7">16</text>
<text x="140.7" y="72.6">27</text>
<text x="140.7" y="75.2">26</text>
<text x="140.7" y="77.7">25</text>
<text x="33.6" y="79">10</text>
<text x="33.6" y="81.5">11</text>
<text x="39.6" y="80.3">PA0-WKUP</text>
<text x="39.6" y="82.8">PA1</text>
<text x="74.4" y="82.8">PB13</text>
<text x="74.4" y="80.3">PB14</text>
<text x="83.1" y="81.5">26</text>
<text x="83.1" y="79">27</text>
<text x="128.7" y="80.3">17</text>
<text x="128.7" y="82.8">18</text>
<text x="140.7" y="80.3">24</text>
<text x="140.7" y="82.8">23</text>
<text x="212.1" y="80.6">4</text>
<text x="224.5" y="80.5">3</text>
<text x="33.6" y="84.1">12</text>
<text x="39.6" y="85.3">PA2</text>
<text x="74.4" y="85.3">PB12</text>
<text x="83.1" y="84.1">25</text>
<text x="128.7" y="85.3">19</text>
<text x="128.7" y="87.9">20</text>
<text x="140.7" y="85.3">22</text>
<text x="140.7" y="87.9">21</text>
<text x="173.1" y="89.2">4</text>
<text x="185.5" y="89.1">3</text>
<text x="212.1" y="84.1">1</text>
<text x="224.6" y="84.1">2</text>
<text x="46.2" y="90.5" transform="rotate(-90 46.2 90.5)">PA3</text>
<text x="48.8" y="90.5" transform="rotate(-90 48.8 90.5)">PA4</text>
<text x="51.3" y="90.5" transform="rotate(-90 51.3 90.5)">PA5</text>
<text x="53.8" y="90.5" transform="rotate(-90 53.8 90.5)">PA6</text>
<text x="56.4" y="90.5" transform="rotate(-90 56.4 90.5)">PA7</text>
<text x="58.9" y="90.5" transform="rotate(-90 58.9 90.5)">PB0</text>
<text x="61.5" y="90.5" transform="rotate(-90 61.5 90.5)">PB1</text>
<text x="64" y="90.5" transform="rotate(-90 64 90.5)">PB2</text>
<text x="66.5" y="90.5" transform="rotate(-90 66.5 90.5)">PB10</text>
<text x="69.1" y="90.5" transform="rotate(-90 69.1 90.5)">PB11</text>
<text x="71.7" y="90.5" transform="rotate(-90 71.7 90.5)">VSS_1</text>
<text x="74.2" y="90.5" transform="rotate(-90 74.2 90.5)">VDD_1</text>
<text x="173.1" y="92.7">1</text>
<text x="185.6" y="92.7">2</text>
<text x="45" y="96.6" transform="rotate(-90 45 96.6)">13</text>
<text x="47.5" y="96.6" transform="rotate(-90 47.5 96.6)">14</text>
<text x="50" y="96.6" transform="rotate(-90 50 96.6)">15</text>
<text x="52.6" y="96.6" transform="rotate(-90 52.6 96.6)">16</text>
<text x="55.1" y="96.6" transform="rotate(-90 55.1 96.6)">17</text>
<text x="57.7" y="96.6" transform="rotate(-90 57.7 96.6)">18</text>
<text x="60.2" y="96.6" transform="rotate(-90 60.2 96.6)">19</text>
<text x="62.7" y="96.6" transform="rotate(-90 62.7 96.6)">20</text>
<text x="65.3" y="96.6" transform="rotate(-90 65.3 96.6)">21</text>
<text x="67.8" y="96.6" transform="rotate(-90 67.8 96.6)">22</text>
<text x="70.4" y="96.6" transform="rotate(-90 70.4 96.6)">23</text>
<text x="72.9" y="96.6" transform="rotate(-90 72.9 96.6)">24</text>
<text x="144.4" y="100.6">3</text>
<text x="144.4" y="105.7">1</text>
<text x="144.4" y="103.2">2</text>
<text x="179.7" y="124.8">3</text>
<text x="200.1" y="124.8">2</text>
<text x="122.3" y="128.6" transform="rotate(-90 122.3 128.6)">2</text>
<text x="184.7" y="126">Vin</text>
<text x="188.2" y="129.1">GND</text>
<text x="192" y="126">Vout</text>
<text x="115.6" y="133.9">1</text>
<text x="189.9" y="133.6" transform="rotate(-90 189.9 133.6)">1</text>
<text x="122.3" y="141" transform="rotate(-90 122.3 141)">3</text>
<text x="27.1" y="155.3">3</text>
<text x="27.1" y="150.2">1</text>
<text x="37.3" y="152.7">2</text>
<text x="96.6" y="158.9">SHLD</text>
<text x="96.6" y="161.5">SHLD</text>
<text x="105" y="158.9">GND</text>
<text x="113.7" y="157.6">5</text>
<text x="96.6" y="164">SHLD</text>
<text x="96.6" y="166.6">SHLD</text>
<text x="106.8" y="164">NC</text>
<text x="107" y="166.6">D+</text>
<text x="113.7" y="167.9">2</text>
<text x="113.7" y="162.7">4</text>
<text x="113.7" y="165.3">3</text>
<text x="105.3" y="171.7">VCC</text>
<text x="107.5" y="169.1">D-</text>
<text x="113.7" y="170.4">1</text>
<text x="159.6" y="179.4">1</text>
<text x="159.6" y="176.9">2</text>
<text x="201.9" y="178.1">Title</text>
<text x="201.9" y="185.8">Size</text>
<text x="214.7" y="185.8">Number</text>
<text x="265.6" y="185.8">Revision</text>
<text x="203.2" y="189.6">A4</text>
<text x="201.9" y="193.4">Date:</text>
<text x="201.9" y="196">File:</text>
<text x="213.4" y="193.4">2012/9/14</text>
<text x="213.4" y="196">D:\AdvanceP\..\SmartIO_for_manual.SchDocDrawn By:</text>
<text x="252.8" y="193.4">Sheet</text>
<text x="259.9" y="193.4">of</text>
</g>
<g font-size="2.3" fill="#00f">
<text x="190.7" y="68.8">VDD</text>
<text x="228.8" y="68.8">VDD</text>
<text x="22.7" y="147.7">VDD</text>
</g>
</svg>
